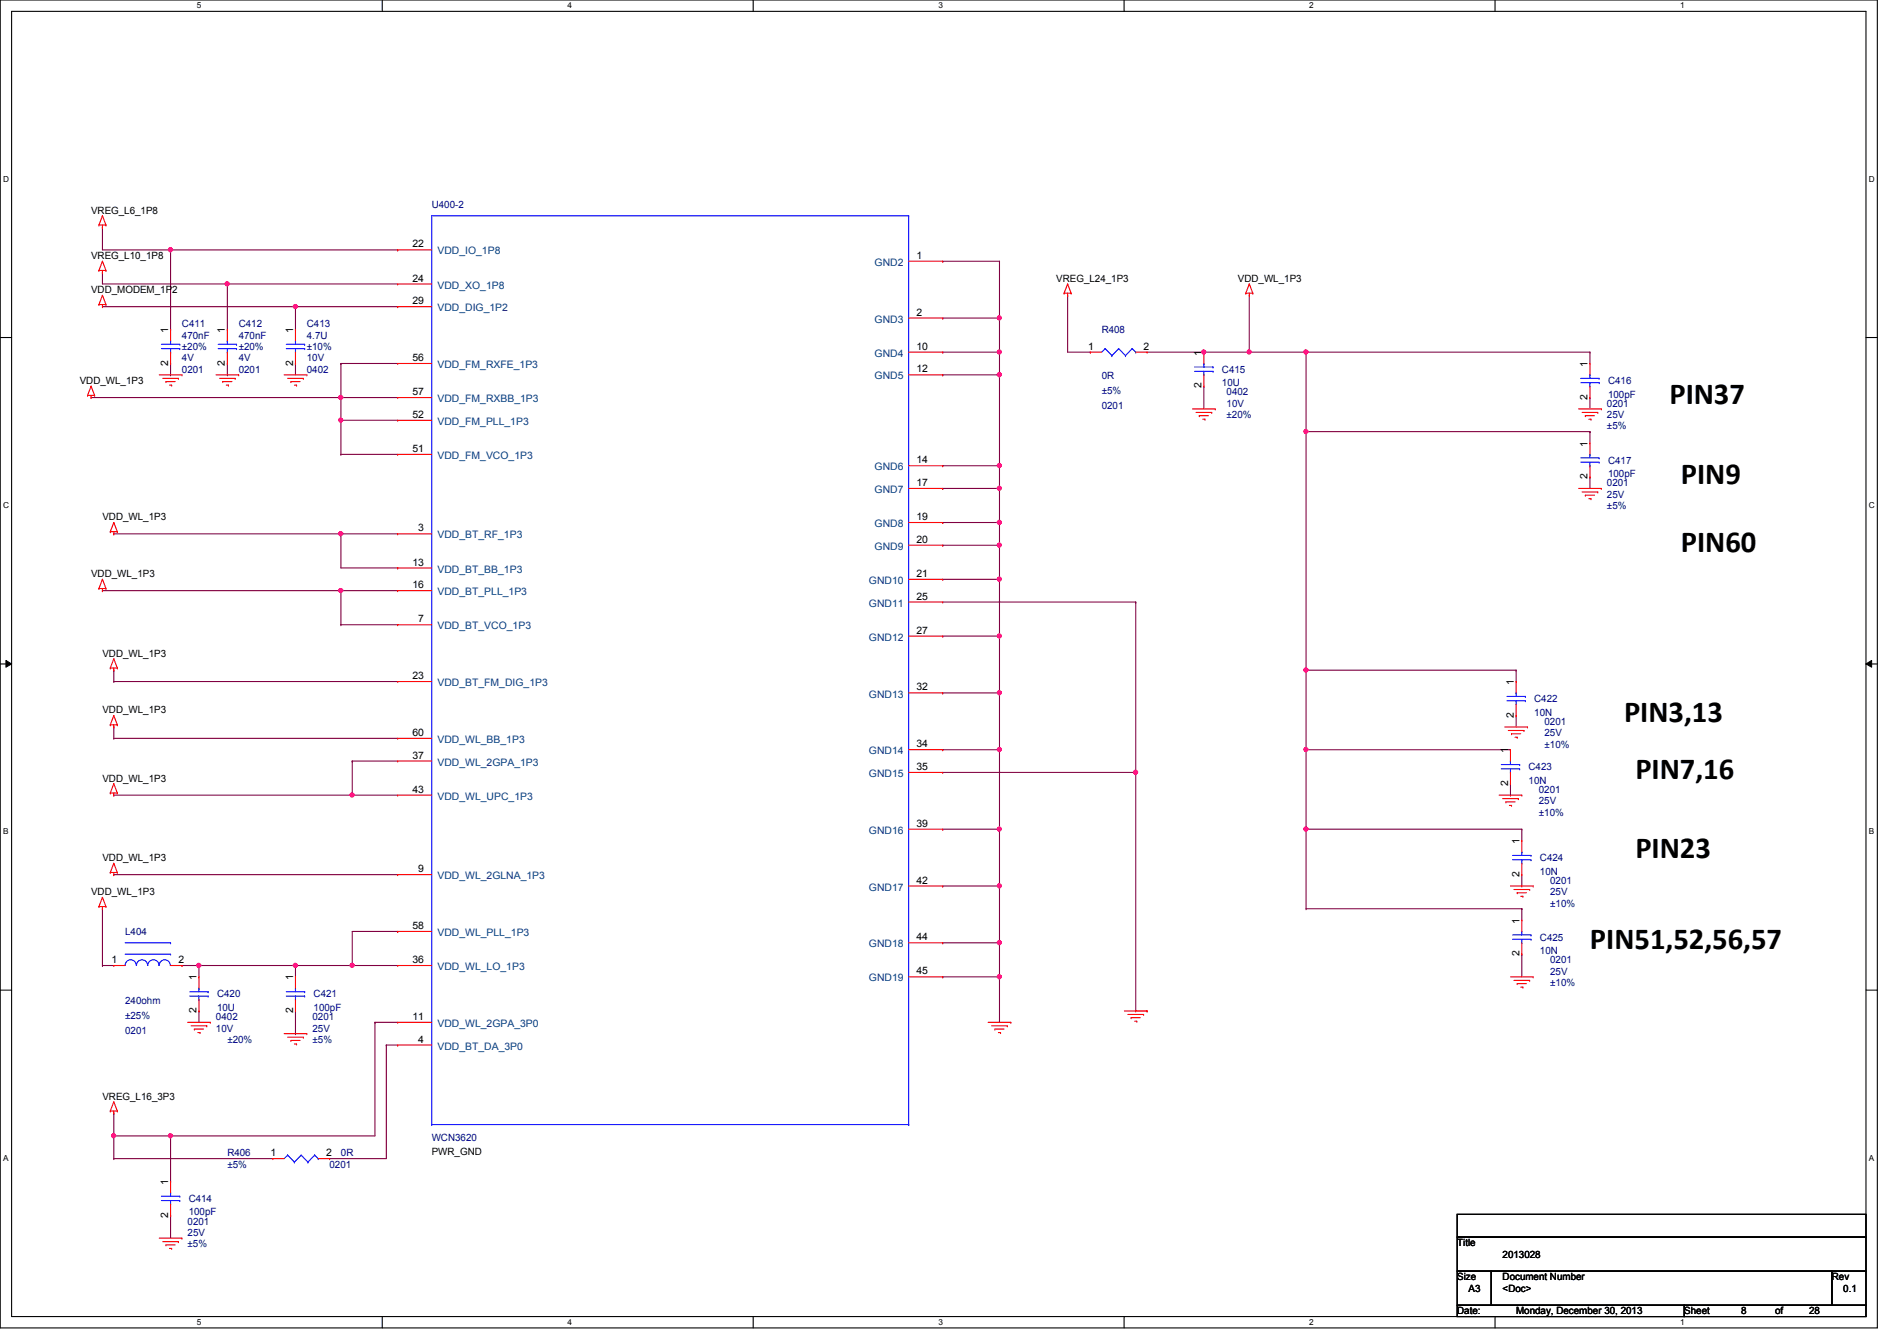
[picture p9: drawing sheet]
<svg xmlns="http://www.w3.org/2000/svg" width="297mm" height="210mm" viewBox="0 0 297 210" stroke-linecap="round" stroke-linejoin="round" font-family="sans-serif">
<path d="M0 0h294v207.9h-294zM1.8 1.8h290.4v204.3h-290.4z" fill="none" stroke="#000" stroke-width=".17"/>
<g fill="#fff">
<path d="M30.8 .2h.7v1.4h-.7z"/>
<path d="M30.8 206.2h.7v1.4h-.7z"/>
</g>
<path d="M59.9 0v1.8M59.9 206.1v1.8" fill="none" stroke="#000" stroke-width=".17"/>
<g fill="#fff">
<path d="M88.9 .2h.6v1.4h-.6z"/>
<path d="M88.9 206.2h.6v1.4h-.6z"/>
</g>
<path d="M117.9 0v1.8M117.9 206.1v1.8" fill="none" stroke="#000" stroke-width=".17"/>
<g fill="#fff">
<path d="M146.9 .2h.7v1.4h-.7z"/>
<path d="M146.9 206.2h.7v1.4h-.7z"/>
</g>
<path d="M176 0v1.8M176 206.1v1.8" fill="none" stroke="#000" stroke-width=".17"/>
<g fill="#fff">
<path d="M205 .2h.7v1.4h-.7z"/>
<path d="M205 206.2h.7v1.4h-.7z"/>
</g>
<path d="M234.1 0v1.8M234.1 206.1v1.8" fill="none" stroke="#000" stroke-width=".17"/>
<g fill="#fff">
<path d="M263.1 .2h.7v1.4h-.7z"/>
<path d="M263.1 206.2h.7v1.4h-.7z"/>
<path d="M.5 27.3h.9v1.4h-.9z"/>
<path d="M292.6 27.3h.9v1.4h-.9z"/>
<path d="M.5 78.4h.9v1.4h-.9z"/>
<path d="M292.6 78.4h.9v1.4h-.9z"/>
</g>
<path d="M0 52.8h1.8M292.2 52.8h1.8" fill="none" stroke="#000" stroke-width=".17"/>
<g fill="#fff">
<path d="M.5 129.5h.8v1.4h-.8z"/>
<path d="M292.6 129.5h.9v1.4h-.9z"/>
</g>
<path d="M0 103.9h1.8M292.2 103.9h1.8" fill="none" stroke="#000" stroke-width=".17"/>
<path d="M.9 103.4l.9 .5-.9 .5zM292.2 103.9l.9-.5v1z" fill="#000"/>
<path d="M.9 103.4l.9 .5-.9 .5zM292.2 103.9l.9-.5v1z" fill="none" stroke="#000" stroke-width=".16"/>
<g fill="#fff">
<path d="M.5 180.5h.8v1.4h-.8z"/>
<path d="M292.6 180.5h.9v1.4h-.9z"/>
</g>
<path d="M0 155h1.8M292.2 155h1.8" fill="none" stroke="#000" stroke-width=".17"/>
<path d="M16 35.6h.1M16 35.6v3.5h10.7M26.7 39.1h.1M16 42.7h.1M16 42.7v1.7h19.6M16 48h30.3M35.6 44.4h.1M46.3 48h.1" fill="none" stroke="#800040" stroke-width=".17"/>
<circle cx="46.2" cy="48" r=".32" fill="#f0f"/>
<circle cx="46.2" cy="48" r=".32" fill="none" stroke="#f0f" stroke-width=".17"/>
<path d="M53.4 56.9h.1M53.4 56.9v8.9M53.4 56.9h8.9M53.4 71.1h.1M53.4 62.2h.1M53.4 65.8h.1M53.4 71.1h8.9M53.4 62.2h8.9M53.4 65.8h8.9" fill="none" stroke="#800040" stroke-width=".17"/>
<circle cx="53.4" cy="65.8" r=".32" fill="#f0f"/>
<circle cx="53.4" cy="65.8" r=".32" fill="none" stroke="#f0f" stroke-width=".17"/>
<path d="M53.4 65.8h.1M53.4 65.8v5.3M17.8 83.6h.1M17.8 83.6h35.6" fill="none" stroke="#800040" stroke-width=".17"/>
<circle cx="53.4" cy="83.5" r=".32" fill="#f0f"/>
<circle cx="53.4" cy="83.5" r=".32" fill="none" stroke="#f0f" stroke-width=".17"/>
<path d="M16 92.5h.1M16 92.5h37.4M53.4 83.6h.1M53.4 83.6v5.3M53.4 83.6h8.9" fill="none" stroke="#800040" stroke-width=".17"/>
<circle cx="53.4" cy="92.4" r=".32" fill="#f0f"/>
<circle cx="53.4" cy="92.4" r=".32" fill="none" stroke="#f0f" stroke-width=".17"/>
<path d="M53.4 97.8h.1M53.4 92.5h.1M53.4 97.8h8.9M53.4 92.5v5.3M53.4 92.5h8.9M17.8 106.7h.1M17.8 104.9h.1M17.8 106.7h44.5M17.8 104.9v1.8M17.8 124.5h.1M17.8 124.5h37.4" fill="none" stroke="#800040" stroke-width=".17"/>
<circle cx="55.1" cy="124.4" r=".32" fill="#f0f"/>
<circle cx="55.1" cy="124.4" r=".32" fill="none" stroke="#f0f" stroke-width=".17"/>
<path d="M17.8 113.8h.1M17.8 115.6h.1M17.8 113.8v1.8M17.8 115.6h44.5M55.2 119.1h.1M55.2 119.1h7.1M17.8 136.9h.1M17.8 136.9h44.5M55.2 124.5h.1M55.2 124.5h7.1M55.2 151.1h.1M55.2 151.1h7.1" fill="none" stroke="#800040" stroke-width=".17"/>
<circle cx="55.1" cy="151.1" r=".32" fill="#f0f"/>
<circle cx="55.1" cy="151.1" r=".32" fill="none" stroke="#f0f" stroke-width=".17"/>
<path d="M17.8 174.2h.1M17.8 177.8h.1M17.8 174.2v3.6M17.8 177.8h8.9M17.8 181.4h.1M17.8 181.4h24.9" fill="none" stroke="#800040" stroke-width=".17"/>
<circle cx="17.8" cy="177.8" r=".32" fill="#f0f"/>
<circle cx="17.8" cy="177.8" r=".32" fill="none" stroke="#f0f" stroke-width=".17"/>
<path d="M147.6 40.9h.1M147.6 55.1h.1M147.6 40.9h8.9M147.6 55.1h8.9M156.5 40.9h.1M156.5 40.9v8.9" fill="none" stroke="#800040" stroke-width=".17"/>
<circle cx="156.5" cy="55.1" r=".32" fill="#f0f"/>
<circle cx="156.5" cy="55.1" r=".32" fill="none" stroke="#f0f" stroke-width=".17"/>
<path d="M156.5 55.1h.1M156.5 55.1v3.6M147.6 72.9h.1M147.6 72.9h8.9" fill="none" stroke="#800040" stroke-width=".17"/>
<circle cx="156.5" cy="72.9" r=".32" fill="#f0f"/>
<circle cx="156.5" cy="72.9" r=".32" fill="none" stroke="#f0f" stroke-width=".17"/>
<path d="M156.5 72.9h.1M156.5 72.9v3.6M147.6 81.8h.1M147.6 81.8h8.9" fill="none" stroke="#800040" stroke-width=".17"/>
<circle cx="156.5" cy="81.8" r=".32" fill="#f0f"/>
<circle cx="156.5" cy="81.8" r=".32" fill="none" stroke="#f0f" stroke-width=".17"/>
<path d="M147.6 85.3h.1M156.5 81.8h.1M156.5 81.8v3.5h-8.9" fill="none" stroke="#800040" stroke-width=".17"/>
<circle cx="156.5" cy="85.3" r=".32" fill="#f0f"/>
<circle cx="156.5" cy="85.3" r=".32" fill="none" stroke="#f0f" stroke-width=".17"/>
<path d="M147.6 90.7h.1M156.5 85.3h.1M156.5 85.3v5.4h-8.9" fill="none" stroke="#800040" stroke-width=".17"/>
<circle cx="156.5" cy="90.7" r=".32" fill="#f0f"/>
<circle cx="156.5" cy="90.7" r=".32" fill="none" stroke="#f0f" stroke-width=".17"/>
<path d="M147.6 99.6h.1M147.6 99.6h8.9M156.5 99.6h.1M156.5 90.7v17.8" fill="none" stroke="#800040" stroke-width=".17"/>
<circle cx="156.5" cy="108.4" r=".32" fill="#f0f"/>
<circle cx="156.5" cy="108.4" r=".32" fill="none" stroke="#f0f" stroke-width=".17"/>
<circle cx="156.5" cy="99.5" r=".32" fill="#f0f"/>
<circle cx="156.5" cy="99.5" r=".32" fill="none" stroke="#f0f" stroke-width=".17"/>
<path d="M147.6 108.5h.1M147.6 108.5h8.9M156.5 108.5h.1M156.5 108.5v21.3M147.6 129.8h.1M147.6 129.8h8.9M156.5 129.8h.1" fill="none" stroke="#800040" stroke-width=".17"/>
<circle cx="156.5" cy="129.8" r=".32" fill="#f0f"/>
<circle cx="156.5" cy="129.8" r=".32" fill="none" stroke="#f0f" stroke-width=".17"/>
<path d="M147.6 138.7h.1M156.5 129.8h.1M156.5 129.8v8.9h-8.9" fill="none" stroke="#800040" stroke-width=".17"/>
<circle cx="156.5" cy="138.7" r=".32" fill="#f0f"/>
<circle cx="156.5" cy="138.7" r=".32" fill="none" stroke="#f0f" stroke-width=".17"/>
<path d="M156.5 138.7h.1M156.5 138.7v8.9h-8.9M147.6 147.6h.1" fill="none" stroke="#800040" stroke-width=".17"/>
<circle cx="156.5" cy="147.5" r=".32" fill="#f0f"/>
<circle cx="156.5" cy="147.5" r=".32" fill="none" stroke="#f0f" stroke-width=".17"/>
<path d="M147.6 152.9h.1M156.5 147.6h.1M156.5 147.6v5.3h-8.9" fill="none" stroke="#800040" stroke-width=".17"/>
<circle cx="156.5" cy="152.9" r=".32" fill="#f0f"/>
<circle cx="156.5" cy="152.9" r=".32" fill="none" stroke="#f0f" stroke-width=".17"/>
<path d="M147.6 117.3h.1M147.6 117.3h8.9M156.5 152.9h.1M156.5 152.9v7.1" fill="none" stroke="#800040" stroke-width=".17"/>
<circle cx="156.5" cy="117.3" r=".32" fill="#f0f"/>
<circle cx="156.5" cy="117.3" r=".32" fill="none" stroke="#f0f" stroke-width=".17"/>
<path d="M147.6 76.5h.1M147.6 76.5h8.9" fill="none" stroke="#800040" stroke-width=".17"/>
<circle cx="156.5" cy="76.4" r=".32" fill="#f0f"/>
<circle cx="156.5" cy="76.4" r=".32" fill="none" stroke="#f0f" stroke-width=".17"/>
<path d="M147.6 49.8h.1M147.6 49.8h8.9M156.5 76.5h.1M156.5 76.5v5.3" fill="none" stroke="#800040" stroke-width=".17"/>
<circle cx="156.5" cy="49.8" r=".32" fill="#f0f"/>
<circle cx="156.5" cy="49.8" r=".32" fill="none" stroke="#f0f" stroke-width=".17"/>
<path d="M147.6 58.7h.1M147.6 58.7h8.9M156.5 49.8h.1M156.5 49.8v5.3" fill="none" stroke="#800040" stroke-width=".17"/>
<circle cx="156.5" cy="58.6" r=".32" fill="#f0f"/>
<circle cx="156.5" cy="58.6" r=".32" fill="none" stroke="#f0f" stroke-width=".17"/>
<g fill="none" stroke="#800040" stroke-width=".17">
<path d="M156.5 58.7h.1M156.5 58.7v14.2M188.5 55.1h7.1M195.6 55.1h.1M249 55.1h.1M249 55.1v1.8M188.5 60.5h.1M188.5 60.5v3.5M249 62.2h.1M249 67.6h.1M249 62.2v1.8M249 67.6v1.7"/>
<path d="M249 67.6h-44.5v37.3M204.5 104.9h.1"/>
</g>
<circle cx="204.5" cy="67.5" r=".32" fill="#f0f"/>
<circle cx="204.5" cy="67.5" r=".32" fill="none" stroke="#f0f" stroke-width=".17"/>
<path d="M204.5 55.1h.1M204.5 55.1h44.5" fill="none" stroke="#800040" stroke-width=".17"/>
<circle cx="204.5" cy="55.1" r=".32" fill="#f0f"/>
<circle cx="204.5" cy="55.1" r=".32" fill="none" stroke="#f0f" stroke-width=".17"/>
<g fill="none" stroke="#800040" stroke-width=".17">
<path d="M204.5 55.1h.1M204.5 55.1v12.5M249 74.7h.1M249 74.7v1.8M204.5 117.3h32M236.5 117.3h.1M237.4 104.9h.1M237.4 104.9v1.8M204.5 129.8h.1M204.5 129.8h33.8M238.3 129.8h.1M238.3 129.8v1.8"/>
<path d="M238.3 142.2h.1M238.3 142.2v1.8"/>
</g>
<circle cx="204.5" cy="129.8" r=".32" fill="#f0f"/>
<circle cx="204.5" cy="129.8" r=".32" fill="none" stroke="#f0f" stroke-width=".17"/>
<path d="M167.2 46.2h.1M167.2 46.2v8.9h3.5M170.7 55.1h.1M179.6 55.1h8.9M188.5 55.1h.1M237.4 112h.1M237.4 112v1.8M238.3 149.4h.1M238.3 149.4v3.5" fill="none" stroke="#800040" stroke-width=".17"/>
<circle cx="188.5" cy="55.1" r=".32" fill="#f0f"/>
<circle cx="188.5" cy="55.1" r=".32" fill="none" stroke="#f0f" stroke-width=".17"/>
<path d="M195.6 55.1h.1M195.6 46.2v8.9" fill="none" stroke="#800040" stroke-width=".17"/>
<circle cx="195.6" cy="55.1" r=".32" fill="#f0f"/>
<circle cx="195.6" cy="55.1" r=".32" fill="none" stroke="#f0f" stroke-width=".17"/>
<path d="M195.6 55.1h8.9M204.5 55.1h.1M204.5 104.9h.1M204.5 117.3h.1M204.5 104.9h32.9M204.5 104.9v12.4M238.3 138.7h.1M238.3 136.9v1.8" fill="none" stroke="#800040" stroke-width=".17"/>
<circle cx="204.5" cy="104.9" r=".32" fill="#f0f"/>
<circle cx="204.5" cy="104.9" r=".32" fill="none" stroke="#f0f" stroke-width=".17"/>
<circle cx="204.5" cy="117.3" r=".32" fill="#f0f"/>
<circle cx="204.5" cy="117.3" r=".32" fill="none" stroke="#f0f" stroke-width=".17"/>
<path d="M204.5 117.3v24.9M204.5 129.8h.1M204.5 142.2h.1M204.5 142.2h33.8M238.3 142.2h.1M26.7 177.8h.1M26.7 177.8v7.1" fill="none" stroke="#800040" stroke-width=".17"/>
<circle cx="26.7" cy="177.8" r=".32" fill="#f0f"/>
<circle cx="26.7" cy="177.8" r=".32" fill="none" stroke="#f0f" stroke-width=".17"/>
<g fill="none" stroke="#800040" stroke-width=".17">
<path d="M46.3 48h.1M46.3 48v3.6M46.3 48h16M14.3 62.2h.1M14.3 62.2h39.1M55.2 145.8h7.1M62.3 145.8h.1M17.8 177.8h.1M17.8 177.8v3.6M26.7 190.2h.1M26.7 190.2v3.6M51.6 181.4h.1"/>
<path d="M51.6 181.4h8.9"/>
</g>
<circle cx="53.4" cy="62.2" r=".32" fill="#f0f"/>
<circle cx="53.4" cy="62.2" r=".32" fill="none" stroke="#f0f" stroke-width=".17"/>
<path d="M35.6 44.4h.1M35.6 44.4v7.2M35.6 44.4h26.7M46.3 56.9h.1M46.3 56.9v1.8M53.4 88.9h8.9M62.3 88.9h.1" fill="none" stroke="#800040" stroke-width=".17"/>
<circle cx="35.6" cy="44.4" r=".32" fill="#f0f"/>
<circle cx="35.6" cy="44.4" r=".32" fill="none" stroke="#f0f" stroke-width=".17"/>
<path d="M26.7 39.1h.1M26.7 39.1v12.5M26.7 39.1h35.6M62.3 39.1h.1M26.7 58.7h.1M26.7 56.9v1.8M35.6 58.7h.1M35.6 56.9v1.8" fill="none" stroke="#800040" stroke-width=".17"/>
<circle cx="26.7" cy="39.1" r=".32" fill="#f0f"/>
<circle cx="26.7" cy="39.1" r=".32" fill="none" stroke="#f0f" stroke-width=".17"/>
<path d="M147.6 94.2h30.2M177.8 94.2h.1M177.8 94.2v26.7M147.6 120.9h30.2M177.8 120.9h.1" fill="none" stroke="#800040" stroke-width=".17"/>
<circle cx="177.8" cy="120.9" r=".32" fill="#f0f"/>
<circle cx="177.8" cy="120.9" r=".32" fill="none" stroke="#f0f" stroke-width=".17"/>
<g fill="none" stroke="#800040" stroke-width=".17">
<path d="M55.2 119.1h.1M55.2 119.1v5.4M177.8 120.9v37.3M236.5 124.5h.1M236.5 122.7v1.8M31.2 151.1h.1M31.2 151.1v1.8M31.2 151.1h15.1M46.3 151.1h.1M46.3 151.1v1.8M177.8 158.2h.1M177.8 158.2h1.8"/>
<path d="M179.6 158.2h.1M60.5 163.6h.1M60.5 163.6v17.8M60.5 163.6h1.8M62.3 163.6h.1"/>
</g>
<circle cx="46.2" cy="151.1" r=".32" fill="#f0f"/>
<circle cx="46.2" cy="151.1" r=".32" fill="none" stroke="#f0f" stroke-width=".17"/>
<circle cx="31.1" cy="151.1" r=".32" fill="#f0f"/>
<circle cx="31.1" cy="151.1" r=".32" fill="none" stroke="#f0f" stroke-width=".17"/>
<g fill="none" stroke="#800040" stroke-width=".17">
<path d="M16 151.1h.1M16 142.2h.1M16 151.1h1.8M16 142.2v8.9M28.5 151.1h.1M28.5 151.1h2.7M31.2 158.2h.1M31.2 158.2v1.8M46.3 151.1h.1M46.3 151.1h8.9M46.3 158.2v3.6M55.2 151.1h.1"/>
<path d="M55.2 145.8v5.3M26.7 177.8h.1M46.3 161.8h.1M58.7 160h.1M58.7 160h3.6M58.7 160v17.8h-32"/>
</g>
<g fill="none" stroke="#f00" stroke-width=".17">
<path d="M15.5 35.2h.1M15.5 35.2h1.1M16 35.6h.1M16 33.8h.1M16 35.2v.4M16 33.8l-.5 1.4M16 33.8l.6 1.4M16.6 35.2h.1M62.3 39.1h.1M62.3 39.1h5.3M15.5 42.3h.1M15.5 47.7h.1"/>
<path d="M15.5 42.3h1.1M15.5 47.7h1.1M16 42.7h.1M16 40.9h.1M16 48h.1M16 46.2h.1M16 42.3v.4M16 47.7v.3M16 40.9l-.5 1.4M16 40.9l.6 1.4M16 46.2l-.5 1.5M16 46.2l.6 1.5"/>
<path d="M16.6 42.3h.1M16.6 47.7h.1M24.9 58.7h3.6M25.5 59.2h2.4M26 59.7h.1M26 59.7h1.4M26.7 51.6h.1M26.7 56.9h.1M26.7 51.6v1.7M26.7 55.1v1.8M27.9 59.2h.1M28.5 58.7h.1"/>
<path d="M33.8 58.7h3.6M34.4 59.2h2.4M34.9 59.7h.1M34.9 59.7h1.4M35.6 51.6h.1M35.6 56.9h.1M35.6 51.6v1.7M35.6 55.1v1.8M36.8 59.2h.1M37.4 58.7h.1M44.5 58.7h3.5M45 59.2h2.5"/>
<path d="M45.5 59.7h.1M45.5 59.7h1.5M46.3 51.6h.1M46.3 56.9h.1M46.3 51.6v1.7M46.3 55.1v1.8M47.5 59.2h.1M48 58.7h.1M62.3 44.4h.1M62.3 48h.1M62.3 56.9h.1M62.3 44.4h5.3"/>
<path d="M62.3 48h5.3M62.3 56.9h5.3M142.3 58.7h5.3M142.3 55.1h5.3M142.3 40.9h5.3M142.3 49.8h5.3M147.6 40.9h.1M147.6 49.8h.1M147.6 55.1h.1M147.6 58.7h.1M166.6 45.9h.1M166.6 45.9h1.1"/>
<path d="M167.2 46.2h.1M167.2 44.4h.1M167.2 45.9v.3M167.2 44.4l-.6 1.5M167.2 44.4l.5 1.5M167.7 45.9h.1M170.7 55.1h.1M170.7 55.1h1.8M177.8 55.1h1.8M179.6 55.1h.1M188.5 55.1h.1M188.5 55.1v1.8"/>
<path d="M188.5 58.7v1.8M195.1 45.9h.1M195.1 45.9h1.1M195.6 46.2h.1M195.6 44.4h.1M195.6 45.9v.3M195.6 44.4l-.5 1.5M195.6 44.4l.6 1.5M196.2 45.9h.1M249 56.9h.1M249 56.9v1.8M13.7 61.9h.1"/>
<path d="M13.7 61.9h1.1M14.3 62.2h.1M14.3 60.5h.1M14.3 61.9v.3M14.3 60.5l-.6 1.4M14.3 60.5l.5 1.4M14.8 61.9h.1M26.5 60.3h.4M26.9 60.3h.1M35.4 60.3h.4M35.8 60.3h.1M46.1 60.3h.3"/>
<path d="M46.4 60.3h.1M62.3 71.1h.1M62.3 65.8h.1M62.3 62.2h.1M62.3 71.1h5.3M62.3 65.8h5.3M62.3 62.2h5.3M142.3 76.5h5.3M142.3 72.9h5.3M147.6 72.9h.1M147.6 76.5h.1M186.7 64h3.6"/>
<path d="M187.3 64.6h2.4M187.8 65.1h.1M187.8 65.1h1.4M188.3 65.6h.4M188.5 60.5h.1M188.7 65.6h.1M189.7 64.6h.1M190.3 64h.1M247.2 64h3.5M247.2 76.5h3.5M247.7 64.6h2.5M247.7 77h2.5"/>
<path d="M248.2 65.1h.1M248.2 77.5h.1M248.2 65.1h1.5M248.2 77.5h1.5M248.8 65.6h.3M248.8 78.1h.3M249 69.3h.1M249 74.7h.1M249 62.2h.1M249 60.5v1.7M249 69.3v1.8M249 72.9v1.8"/>
<path d="M249.1 65.6h.1M249.1 78.1h.1M250.2 64.6h.1M250.2 77h.1M250.7 64h.1M250.7 76.5h.1M15.5 92.1h.1M15.5 92.1h1.1M16 92.5h.1M16 90.7h.1M16 92.1v.4M16 90.7l-.5 1.4"/>
<path d="M16 90.7l.6 1.4M16.6 92.1h.1M17.3 83.2h.1M17.3 83.2h1.1M17.8 83.6h.1M17.8 81.8h.1M17.8 83.2v.4M17.8 81.8l-.5 1.4M17.8 81.8l.6 1.4M18.4 83.2h.1M62.3 83.6h.1M62.3 97.8h.1"/>
<path d="M62.3 88.9h.1M62.3 92.5h.1M62.3 83.6h5.3M62.3 97.8h5.3M62.3 88.9h5.3M62.3 92.5h5.3M142.3 81.8h5.3M142.3 85.3h5.3M142.3 90.7h5.3M142.3 94.2h5.3M142.3 99.6h5.3M147.6 81.8h.1"/>
<path d="M147.6 85.3h.1M147.6 90.7h.1M147.6 94.2h.1M147.6 99.6h.1M17.3 104.6h.1M17.3 113.5h.1M17.3 104.6h1.1M17.3 113.5h1.1M17.8 104.9h.1M17.8 103.1h.1M17.8 113.8h.1M17.8 112h.1"/>
<path d="M17.8 104.6v.3M17.8 113.5v.3M17.8 103.1l-.5 1.5M17.8 103.1l.6 1.5M17.8 112l-.5 1.5M17.8 112l.6 1.5M18.4 104.6h.1M18.4 113.5h.1M62.3 106.7h.1M62.3 119.1h.1M62.3 115.6h.1M62.3 106.7h5.3"/>
<path d="M62.3 119.1h5.3M62.3 115.6h5.3M142.3 108.5h5.3M142.3 117.3h5.3M147.6 108.5h.1M147.6 117.3h.1M235.6 113.8h3.6M236.2 114.3h2.4M236.5 117.3h.1M236.5 117.3v1.8M236.7 114.9h.1M236.7 114.9h1.4"/>
<path d="M237.2 115.4h.4M237.4 106.7h.1M237.4 112h.1M237.4 106.7v1.8M237.4 110.2v1.8M237.6 115.4h.1M238.6 114.3h.1M239.2 113.8h.1M17.3 124.1h.1M17.3 136.6h.1M17.3 124.1h1.1M17.3 136.6h1.1"/>
<path d="M17.8 124.5h.1M17.8 122.7h.1M17.8 136.9h.1M17.8 135.1h.1M17.8 124.1v.4M17.8 136.6v.3M17.8 122.7l-.5 1.4M17.8 122.7l.6 1.4M17.8 135.1l-.5 1.5M17.8 135.1l.6 1.5M18.4 124.1h.1M18.4 136.6h.1"/>
<path d="M62.3 136.9h.1M62.3 124.5h.1M62.3 124.5h5.3M62.3 136.9h5.3M142.3 138.7h5.3M142.3 120.9h5.3M142.3 129.8h5.3M147.6 120.9h.1M147.6 129.8h.1M147.6 138.7h.1M234.7 124.5h3.6M235.3 125h2.4"/>
<path d="M235.8 125.5h.1M235.8 125.5h1.4M236.3 126.1h.4M236.5 122.7h.1M236.5 138.7h3.6M236.5 120.9v1.8M236.7 126.1h.1M237.1 139.2h2.4M237.6 139.7h.1M237.6 139.7h1.4M237.7 125h.1M238.3 124.5h.1"/>
<path d="M238.3 131.6h.1M238.3 136.9h.1M238.3 131.6v1.7M238.3 135.1v1.8M239.5 139.2h.1M240.1 138.7h.1M15.5 141.9h.1M15.5 141.9h1.1M16 142.2h.1M16 140.5h.1M16 141.9v.3M16 140.5l-.5 1.4"/>
<path d="M16 140.5l.6 1.4M16.6 141.9h.1M17.8 151.1h.1M17.8 151.1h1.8M26.7 151.1h1.8M28.5 151.1h.1M31.2 152.9h.1M31.2 158.2h.1M31.2 152.9v1.8M31.2 156.5v1.7M46.3 152.9h.1M46.3 158.2h.1"/>
<path d="M46.3 152.9v1.8M46.3 156.5v1.7M62.3 151.1h.1M62.3 145.8h.1M62.3 151.1h5.3M62.3 145.8h5.3M142.3 152.9h5.3M142.3 147.6h5.3M147.6 147.6h.1M147.6 152.9h.1M176.1 158.2h3.5M176.6 158.8h2.5"/>
<path d="M177.1 159.3h.1M177.1 159.3h1.5M177.7 159.9h.3M178 159.9h.1M179.1 158.8h.1M179.6 158.2h.1M236.5 152.9h3.6M237.1 153.5h2.4M237.6 154h.1M237.6 154h1.4M238.1 154.5h.4M238.1 140.3h.4"/>
<path d="M238.3 144h.1M238.3 149.4h.1M238.3 144v1.8M238.3 147.6v1.8M238.5 154.5h.1M238.5 140.3h.1M239.5 153.5h.1M240.1 152.9h.1M17.3 173.9h.1M17.3 173.9h1.1M17.8 174.2h.1M17.8 172.5h.1"/>
<path d="M17.8 173.9v.3M17.8 172.5l-.5 1.4M17.8 172.5l.6 1.4M18.4 173.9h.1M29.4 160h3.5M29.9 160.6h2.5M30.4 161.1h.1M30.4 161.1h1.5M31 161.6h.3M31.3 161.6h.1M32.4 160.6h.1M32.9 160h.1"/>
<path d="M44.5 161.8h3.5M45 162.3h2.5M45.5 162.9h.1M45.5 162.9h1.5M46.1 163.4h.3M46.4 163.4h.1M47.5 162.3h.1M48 161.8h.1M62.3 163.6h.1M62.3 160h.1M62.3 160h5.3M62.3 163.6h5.3"/>
<path d="M154.7 160h3.6M155.3 160.6h2.4M155.8 161.1h.1M155.8 161.1h1.4M156.3 161.6h.4M156.7 161.6h.1M157.7 160.6h.1M158.3 160h.1M24.9 193.8h3.6M25.5 194.4h2.4M26 194.9h.1M26 194.9h1.4"/>
<path d="M26.5 195.4h.4M26.7 184.9h.1M26.7 190.2h.1M26.7 184.9v1.8M26.7 188.5v1.7M26.9 195.4h.1M27.9 194.4h.1M28.5 193.8h.1M42.7 181.4h.1M42.7 181.4h1.8M49.8 181.4h1.8M51.6 181.4h.1"/>
</g>
<path d="M228.2 190.1h64v3.5h-64zM228.2 193.6h64v5.4h-64zM228.2 199h5.3v5.3h-5.3zM233.5 199h53.3v5.3h-53.3zM286.8 199h5.4v5.3h-5.4zM228.2 204.3h35.5v1.8h-35.5zM263.7 204.3h28.5v1.8h-28.5z" fill="none" stroke="#000" stroke-width=".17"/>
<g fill="none" stroke="#00f" stroke-width=".17">
<path d="M142.3 33.8h.1M142.3 33.8h-74.7v142.2M142.3 33.8v142.2M25.3 53.9h2.8M25.3 54.6h2.8M26.7 53.3h.1M26.7 55.1h.1M26.7 53.3v.6M26.7 54.6v.5M28.1 53.9h.1M28.1 54.6h.1M34.2 53.9h2.8"/>
<path d="M34.2 54.6h2.8M35.6 53.3h.1M35.6 55.1h.1M35.6 53.3v.6M35.6 54.6v.5M37 53.9h.1M37 54.6h.1M44.8 53.9h2.9M44.8 54.6h2.9M46.3 53.3h.1M46.3 55.1h.1M46.3 53.3v.6"/>
<path d="M46.3 54.6v.5M47.7 53.9h.1M47.7 54.6h.1M173.1 54.6h.1M173.1 54.6l-.6 .5M173.1 54.6l1 1.1M174.1 55.7h.1M175.2 54.6h.1M175.2 54.6l-1.1 1.1M175.2 54.6l1 1.1M176.2 55.7h.1M177.3 54.6h.1"/>
<path d="M177.3 54.6l-1.1 1.1M177.3 54.6l.5 .5M177.8 55.1h.1M187.1 57.4h2.8M187.1 58.1h2.8M188.5 56.9h.1M188.5 58.7h.1M188.5 56.9v.5M188.5 58.1v.6M189.9 57.4h.1M189.9 58.1h.1M247.5 59.2h2.9"/>
<path d="M247.5 59.9h2.9M249 58.7h.1M249 58.7v.5M249 59.9v.6M250.4 59.2h.1M250.4 59.9h.1M247.5 71.7h2.9M247.5 72.3h2.9M249 71.1h.1M249 72.9h.1M249 60.5h.1M249 71.1v.6"/>
<path d="M249 72.3v.6M250.4 71.7h.1M250.4 72.3h.1M235.1 119.7h2.9M236 109h2.8M236 109.7h2.8M236.5 119.1h.1M236.5 119.1v.6M237.4 108.5h.1M237.4 110.2h.1M237.4 108.5v.5M237.4 109.7v.5"/>
<path d="M238 119.7h.1M238.8 109h.1M238.8 109.7h.1M235.1 120.4h2.9M236.5 120.9h.1M236.5 120.4v.5M236.9 133.9h2.8M236.9 134.6h2.8M238 120.4h.1M238.3 133.3h.1M238.3 135.1h.1M238.3 133.3v.6"/>
<path d="M238.3 134.6v.5M239.7 133.9h.1M239.7 134.6h.1M19.6 151.1a.87 .87 0 0 1 .9-.9 .87 .87 0 0 1 .8 .9M19.6 149.4h7.1M19.6 147.6h7.1M21.4 151.1a.87 .87 0 0 1 .8-.9 .87 .87 0 0 1 .9 .9M23.2 151.1a.87 .87 0 0 1 .8-.9 .87 .87 0 0 1 .9 .9M24.9 151.1a.87 .87 0 0 1 .9-.9 .87 .87 0 0 1 .9 .9M26.7 149.4h.1M26.7 147.6h.1M29.7 155.2h2.9"/>
<path d="M29.7 155.9h2.9M31.2 154.7h.1M31.2 156.5h.1M31.2 154.7v.5M31.2 155.9v.6M32.6 155.2h.1M32.6 155.9h.1M44.8 155.2h2.9M44.8 155.9h2.9M46.3 154.7h.1M46.3 156.5h.1M46.3 154.7v.5"/>
<path d="M46.3 155.9v.6M47.7 155.2h.1M47.7 155.9h.1M236.9 146.3h2.8M236.9 147h2.8M238.3 145.8h.1M238.3 147.6h.1M238.3 145.8v.5M238.3 147v.6M239.7 146.3h.1M239.7 147h.1M67.6 176h.1"/>
<path d="M67.6 176h74.7M142.3 176h.1M25.3 187.2h2.8M25.3 187.9h2.8M26.7 186.7h.1M26.7 188.5h.1M26.7 186.7v.5M26.7 187.9v.6M28.1 187.2h.1M28.1 187.9h.1M45 180.8h.1M45 180.8l-.5 .6"/>
<path d="M45 180.8l1.1 1.1M46.1 181.9h.1M47.2 180.8h.1M47.2 180.8l-1.1 1.1M47.2 180.8l1 1.1M48.2 181.9h.1M49.3 180.8h.1M49.3 180.8l-1.1 1.1M49.3 180.8l.5 .6M49.8 181.4h.1"/>
</g>
<circle cx="46.2" cy="48" r=".32" fill="#f0f"/>
<circle cx="46.2" cy="48" r=".32" fill="none" stroke="#f0f" stroke-width=".17"/>
<circle cx="53.4" cy="65.8" r=".32" fill="#f0f"/>
<circle cx="53.4" cy="65.8" r=".32" fill="none" stroke="#f0f" stroke-width=".17"/>
<circle cx="53.4" cy="83.5" r=".32" fill="#f0f"/>
<circle cx="53.4" cy="83.5" r=".32" fill="none" stroke="#f0f" stroke-width=".17"/>
<circle cx="53.4" cy="92.4" r=".32" fill="#f0f"/>
<circle cx="53.4" cy="92.4" r=".32" fill="none" stroke="#f0f" stroke-width=".17"/>
<circle cx="55.1" cy="124.4" r=".32" fill="#f0f"/>
<circle cx="55.1" cy="124.4" r=".32" fill="none" stroke="#f0f" stroke-width=".17"/>
<circle cx="55.1" cy="151.1" r=".32" fill="#f0f"/>
<circle cx="55.1" cy="151.1" r=".32" fill="none" stroke="#f0f" stroke-width=".17"/>
<circle cx="17.8" cy="177.8" r=".32" fill="#f0f"/>
<circle cx="17.8" cy="177.8" r=".32" fill="none" stroke="#f0f" stroke-width=".17"/>
<circle cx="156.5" cy="55.1" r=".32" fill="#f0f"/>
<circle cx="156.5" cy="55.1" r=".32" fill="none" stroke="#f0f" stroke-width=".17"/>
<circle cx="156.5" cy="72.9" r=".32" fill="#f0f"/>
<circle cx="156.5" cy="72.9" r=".32" fill="none" stroke="#f0f" stroke-width=".17"/>
<circle cx="156.5" cy="81.8" r=".32" fill="#f0f"/>
<circle cx="156.5" cy="81.8" r=".32" fill="none" stroke="#f0f" stroke-width=".17"/>
<circle cx="156.5" cy="85.3" r=".32" fill="#f0f"/>
<circle cx="156.5" cy="85.3" r=".32" fill="none" stroke="#f0f" stroke-width=".17"/>
<circle cx="156.5" cy="90.7" r=".32" fill="#f0f"/>
<circle cx="156.5" cy="90.7" r=".32" fill="none" stroke="#f0f" stroke-width=".17"/>
<circle cx="156.5" cy="108.4" r=".32" fill="#f0f"/>
<circle cx="156.5" cy="108.4" r=".32" fill="none" stroke="#f0f" stroke-width=".17"/>
<circle cx="156.5" cy="99.5" r=".32" fill="#f0f"/>
<circle cx="156.5" cy="99.5" r=".32" fill="none" stroke="#f0f" stroke-width=".17"/>
<circle cx="156.5" cy="129.8" r=".32" fill="#f0f"/>
<circle cx="156.5" cy="129.8" r=".32" fill="none" stroke="#f0f" stroke-width=".17"/>
<circle cx="156.5" cy="138.7" r=".32" fill="#f0f"/>
<circle cx="156.5" cy="138.7" r=".32" fill="none" stroke="#f0f" stroke-width=".17"/>
<circle cx="156.5" cy="147.5" r=".32" fill="#f0f"/>
<circle cx="156.5" cy="147.5" r=".32" fill="none" stroke="#f0f" stroke-width=".17"/>
<circle cx="156.5" cy="152.9" r=".32" fill="#f0f"/>
<circle cx="156.5" cy="152.9" r=".32" fill="none" stroke="#f0f" stroke-width=".17"/>
<circle cx="156.5" cy="117.3" r=".32" fill="#f0f"/>
<circle cx="156.5" cy="117.3" r=".32" fill="none" stroke="#f0f" stroke-width=".17"/>
<circle cx="156.5" cy="76.4" r=".32" fill="#f0f"/>
<circle cx="156.5" cy="76.4" r=".32" fill="none" stroke="#f0f" stroke-width=".17"/>
<circle cx="156.5" cy="49.8" r=".32" fill="#f0f"/>
<circle cx="156.5" cy="49.8" r=".32" fill="none" stroke="#f0f" stroke-width=".17"/>
<circle cx="156.5" cy="58.6" r=".32" fill="#f0f"/>
<circle cx="156.5" cy="58.6" r=".32" fill="none" stroke="#f0f" stroke-width=".17"/>
<circle cx="204.5" cy="67.5" r=".32" fill="#f0f"/>
<circle cx="204.5" cy="67.5" r=".32" fill="none" stroke="#f0f" stroke-width=".17"/>
<circle cx="204.5" cy="55.1" r=".32" fill="#f0f"/>
<circle cx="204.5" cy="55.1" r=".32" fill="none" stroke="#f0f" stroke-width=".17"/>
<circle cx="204.5" cy="129.8" r=".32" fill="#f0f"/>
<circle cx="204.5" cy="129.8" r=".32" fill="none" stroke="#f0f" stroke-width=".17"/>
<circle cx="188.5" cy="55.1" r=".32" fill="#f0f"/>
<circle cx="188.5" cy="55.1" r=".32" fill="none" stroke="#f0f" stroke-width=".17"/>
<circle cx="195.6" cy="55.1" r=".32" fill="#f0f"/>
<circle cx="195.6" cy="55.1" r=".32" fill="none" stroke="#f0f" stroke-width=".17"/>
<circle cx="204.5" cy="104.9" r=".32" fill="#f0f"/>
<circle cx="204.5" cy="104.9" r=".32" fill="none" stroke="#f0f" stroke-width=".17"/>
<circle cx="204.5" cy="117.3" r=".32" fill="#f0f"/>
<circle cx="204.5" cy="117.3" r=".32" fill="none" stroke="#f0f" stroke-width=".17"/>
<circle cx="26.7" cy="177.8" r=".32" fill="#f0f"/>
<circle cx="26.7" cy="177.8" r=".32" fill="none" stroke="#f0f" stroke-width=".17"/>
<circle cx="53.4" cy="62.2" r=".32" fill="#f0f"/>
<circle cx="53.4" cy="62.2" r=".32" fill="none" stroke="#f0f" stroke-width=".17"/>
<circle cx="35.6" cy="44.4" r=".32" fill="#f0f"/>
<circle cx="35.6" cy="44.4" r=".32" fill="none" stroke="#f0f" stroke-width=".17"/>
<circle cx="26.7" cy="39.1" r=".32" fill="#f0f"/>
<circle cx="26.7" cy="39.1" r=".32" fill="none" stroke="#f0f" stroke-width=".17"/>
<circle cx="177.8" cy="120.9" r=".32" fill="#f0f"/>
<circle cx="177.8" cy="120.9" r=".32" fill="none" stroke="#f0f" stroke-width=".17"/>
<circle cx="46.2" cy="151.1" r=".32" fill="#f0f"/>
<circle cx="46.2" cy="151.1" r=".32" fill="none" stroke="#f0f" stroke-width=".17"/>
<circle cx="31.1" cy="151.1" r=".32" fill="#f0f"/>
<circle cx="31.1" cy="151.1" r=".32" fill="none" stroke="#f0f" stroke-width=".17"/>
<g font-size="4.8">
<text x="261.4" y="63.2">PIN37</text>
<text x="263.2" y="75.7">PIN9</text>
<text x="263.2" y="86.4">PIN60</text>
<text x="254.3" y="113">PIN3,13</text>
<text x="256.1" y="121.9">PIN7,16</text>
<text x="256.1" y="134.4">PIN23</text>
<text x="249" y="148.6">PIN51,52,56,57</text>
</g>
<g font-size="1.6">
<text x="14.3" y="33.4">VREG_L6_1P8</text>
<text x="14.3" y="40.6">VREG_L10_1P8</text>
<text x="64.6" y="38.7">22</text>
<text x="143.5" y="40.5">1</text>
<text x="14.3" y="45.9">VDD_MODEM_1P2</text>
<text x="64.6" y="44.1">24</text>
<text x="64.6" y="47.6">29</text>
<text x="165.4" y="44.1">VREG_L24_1P3</text>
<text x="193.8" y="44.1">VDD_WL_1P3</text>
<text x="26.3" y="52.1" transform="rotate(-90 26.3 52.1)">1</text>
<text x="35.2" y="52.1" transform="rotate(-90 35.2 52.1)">1</text>
<text x="45.9" y="52.1" transform="rotate(-90 45.9 52.1)">1</text>
<text x="143.5" y="49.4">2</text>
<text x="26.3" y="57.2" transform="rotate(-90 26.3 57.2)">2</text>
<text x="35.2" y="57.2" transform="rotate(-90 35.2 57.2)">2</text>
<text x="45.9" y="57.2" transform="rotate(-90 45.9 57.2)">2</text>
<text x="64.6" y="56.5">56</text>
<text x="143.5" y="54.7">10</text>
<text x="143.5" y="58.3">12</text>
<text x="170.4" y="54.7">1</text>
<text x="179.1" y="54.7">2</text>
<text x="188.1" y="55.7" transform="rotate(-90 188.1 55.7)">1</text>
<text x="248.6" y="57.4" transform="rotate(-90 248.6 57.4)">1</text>
<text x="12.5" y="60.1">VDD_WL_1P3</text>
<text x="64.6" y="65.4">52</text>
<text x="64.6" y="61.8">57</text>
<text x="188.1" y="60.8" transform="rotate(-90 188.1 60.8)">2</text>
<text x="248.6" y="62.6" transform="rotate(-90 248.6 62.6)">2</text>
<text x="64.6" y="70.7">51</text>
<text x="248.6" y="69.9" transform="rotate(-90 248.6 69.9)">1</text>
<text x="143.5" y="72.5">14</text>
<text x="143.5" y="76.1">17</text>
<text x="248.6" y="75" transform="rotate(-90 248.6 75)">2</text>
<text x="16" y="81.4">VDD_WL_1P3</text>
<text x="65.5" y="83.2">3</text>
<text x="143.5" y="81.4">19</text>
<text x="64.6" y="88.5">13</text>
<text x="143.5" y="85">20</text>
<text x="14.3" y="90.3">VDD_WL_1P3</text>
<text x="64.6" y="92.1">16</text>
<text x="143.5" y="90.3">21</text>
<text x="143.5" y="93.9">25</text>
<text x="65.5" y="97.4">7</text>
<text x="143.5" y="99.2">27</text>
<text x="16" y="102.8">VDD_WL_1P3</text>
<text x="64.6" y="106.3">23</text>
<text x="237" y="107.2" transform="rotate(-90 237 107.2)">1</text>
<text x="16" y="111.7">VDD_WL_1P3</text>
<text x="143.5" y="108.1">32</text>
<text x="237" y="112.4" transform="rotate(-90 237 112.4)">2</text>
<text x="64.6" y="118.7">37</text>
<text x="64.6" y="115.2">60</text>
<text x="143.5" y="117">34</text>
<text x="236.1" y="117.9" transform="rotate(-90 236.1 117.9)">1</text>
<text x="16" y="122.3">VDD_WL_1P3</text>
<text x="64.6" y="124.1">43</text>
<text x="143.5" y="120.5">35</text>
<text x="236.1" y="123" transform="rotate(-90 236.1 123)">2</text>
<text x="143.5" y="129.4">39</text>
<text x="16" y="134.8">VDD_WL_1P3</text>
<text x="65.5" y="136.5">9</text>
<text x="237.9" y="137.2" transform="rotate(-90 237.9 137.2)">2</text>
<text x="237.9" y="132.1" transform="rotate(-90 237.9 132.1)">1</text>
<text x="14.3" y="140.1">VDD_WL_1P3</text>
<text x="143.5" y="138.3">42</text>
<text x="64.6" y="145.4">58</text>
<text x="143.5" y="147.2">44</text>
<text x="237.9" y="149.7" transform="rotate(-90 237.9 149.7)">2</text>
<text x="237.9" y="144.6" transform="rotate(-90 237.9 144.6)">1</text>
<text x="17.5" y="150.7">1</text>
<text x="27.9" y="150.7">2</text>
<text x="30.8" y="153.5" transform="rotate(-90 30.8 153.5)">1</text>
<text x="45.9" y="153.5" transform="rotate(-90 45.9 153.5)">1</text>
<text x="64.6" y="150.7">36</text>
<text x="143.5" y="152.5">45</text>
<text x="30.8" y="158.6" transform="rotate(-90 30.8 158.6)">2</text>
<text x="45.9" y="158.6" transform="rotate(-90 45.9 158.6)">2</text>
<text x="64.6" y="159.6">11</text>
<text x="65.5" y="163.2">4</text>
<text x="16" y="172.1">VREG_L16_3P3</text>
<text x="26.3" y="185.5" transform="rotate(-90 26.3 185.5)">1</text>
<text x="42.4" y="181">1</text>
<text x="51.1" y="181">2</text>
<text x="67.6" y="180.8">PWR_GND</text>
<text x="26.3" y="190.6" transform="rotate(-90 26.3 190.6)">2</text>
<text x="228.2" y="195.1">Title</text>
<text x="235.3" y="196.8">2013028</text>
<text x="228.2" y="200.4">Size</text>
<text x="230" y="202.2">A3</text>
<text x="235.3" y="200.4">Document Number</text>
<text x="235.3" y="202.2">&lt;Doc&gt;</text>
<text x="286.8" y="200.4">Rev</text>
<text x="288.6" y="202.2">0.1</text>
<text x="228.2" y="205.7">Date:</text>
<text x="237.4" y="205.7">Monday, December 30, 2013</text>
<text x="263.7" y="205.7">Sheet</text>
<text x="272.6" y="205.7">8</text>
<text x="278" y="205.7">of</text>
<text x="283.3" y="205.7">28</text>
</g>
<g font-size="1.6" fill="#000080">
<text x="67.6" y="32.6">U400-2</text>
<text x="28.5" y="51.2">C411</text>
<text x="28.5" y="53">470nF</text>
<text x="37.4" y="51.2">C412</text>
<text x="37.4" y="53">470nF</text>
<text x="48" y="51.2">C413</text>
<text x="48" y="53">4.7U</text>
<text x="172.5" y="52.1">R408</text>
<text x="28.5" y="58.3">0201</text>
<text x="28.5" y="56.6">4V</text>
<text x="28.5" y="54.8">±20%</text>
<text x="37.4" y="58.3">0201</text>
<text x="37.4" y="56.6">4V</text>
<text x="37.4" y="54.8">±20%</text>
<text x="48" y="58.3">0402</text>
<text x="48" y="56.6">10V</text>
<text x="48" y="54.8">±10%</text>
<text x="172.5" y="59.4">0R</text>
<text x="191.3" y="58.3">C415</text>
<text x="172.5" y="61.7">±5%</text>
<text x="172.5" y="64">0201</text>
<text x="191.3" y="60.5">10U</text>
<text x="192.1" y="61.9">0402</text>
<text x="192.1" y="63.7">10V</text>
<text x="192.1" y="65.4">±20%</text>
<text x="251.6" y="63.7">0201</text>
<text x="251.6" y="65.4">25V</text>
<text x="251.8" y="60.1">C416</text>
<text x="251.8" y="62.2">100pF</text>
<text x="251.6" y="67.2">±5%</text>
<text x="251.6" y="76.1">0201</text>
<text x="251.6" y="77.9">25V</text>
<text x="251.8" y="72.6">C417</text>
<text x="251.8" y="74.7">100pF</text>
<text x="251.6" y="79.7">±5%</text>
<text x="240.2" y="109.9">C422</text>
<text x="240.2" y="112">10N</text>
<text x="241.8" y="113.5">0201</text>
<text x="241.8" y="115.2">25V</text>
<text x="241.8" y="117">±10%</text>
<text x="239.3" y="120.6">C423</text>
<text x="239.3" y="122.7">10N</text>
<text x="241" y="124.1">0201</text>
<text x="241" y="125.9">25V</text>
<text x="241" y="127.7">±10%</text>
<text x="241.1" y="134.8">C424</text>
<text x="241.1" y="136.9">10N</text>
<text x="242.7" y="138.3">0201</text>
<text x="242.7" y="140.1">25V</text>
<text x="242.7" y="141.9">±10%</text>
<text x="19.6" y="146.3">L404</text>
<text x="241.1" y="147.2">C425</text>
<text x="241.1" y="149.4">10N</text>
<text x="242.7" y="150.8">0201</text>
<text x="242.7" y="152.6">25V</text>
<text x="242.7" y="154.3">±10%</text>
<text x="19.6" y="157.2">240ohm</text>
<text x="19.6" y="159.5">±25%</text>
<text x="19.6" y="161.8">0201</text>
<text x="33.8" y="159.7">0402</text>
<text x="33.8" y="161.5">10V</text>
<text x="34" y="156.1">C420</text>
<text x="34" y="158.2">10U</text>
<text x="48.9" y="159.7">0201</text>
<text x="48.9" y="161.5">25V</text>
<text x="49.1" y="156.1">C421</text>
<text x="49.1" y="158.2">100pF</text>
<text x="35.6" y="163.2">±20%</text>
<text x="48.9" y="163.2">±5%</text>
<text x="67.6" y="178.5">WCN3620</text>
<text x="35.6" y="181">R406</text>
<text x="35.6" y="182.8">±5%</text>
<text x="51.6" y="182.8">0201</text>
<text x="53.4" y="181">0R</text>
<text x="29.4" y="191.7">0201</text>
<text x="29.5" y="188.1">C414</text>
<text x="29.5" y="190.2">100pF</text>
<text x="29.4" y="193.5">25V</text>
<text x="29.4" y="195.2">±5%</text>
</g>
<g font-size="1.6" fill="#004080">
<text x="68.5" y="39.8">VDD_IO_1P8</text>
<text x="136.9" y="41.6">GND2</text>
<text x="68.5" y="45.2">VDD_XO_1P8</text>
<text x="68.5" y="48.7">VDD_DIG_1P2</text>
<text x="136.9" y="50.5">GND3</text>
<text x="68.5" y="57.6">VDD_FM_RXFE_1P3</text>
<text x="136.9" y="55.8">GND4</text>
<text x="136.9" y="59.4">GND5</text>
<text x="68.5" y="62.9">VDD_FM_RXBB_1P3</text>
<text x="68.5" y="71.8">VDD_FM_VCO_1P3</text>
<text x="68.5" y="66.5">VDD_FM_PLL_1P3</text>
<text x="136.9" y="73.6">GND6</text>
<text x="136.9" y="77.2">GND7</text>
<text x="136.9" y="82.5">GND8</text>
<text x="68.5" y="84.3">VDD_BT_RF_1P3</text>
<text x="68.5" y="89.6">VDD_BT_BB_1P3</text>
<text x="136.9" y="86.1">GND9</text>
<text x="68.5" y="93.2">VDD_BT_PLL_1P3</text>
<text x="136.1" y="91.4">GND10</text>
<text x="136.1" y="95">GND11</text>
<text x="68.5" y="98.5">VDD_BT_VCO_1P3</text>
<text x="136.1" y="100.3">GND12</text>
<text x="68.5" y="107.4">VDD_BT_FM_DIG_1P3</text>
<text x="136.1" y="109.2">GND13</text>
<text x="68.5" y="119.8">VDD_WL_2GPA_1P3</text>
<text x="68.5" y="116.3">VDD_WL_BB_1P3</text>
<text x="136.1" y="118.1">GND14</text>
<text x="68.5" y="125.2">VDD_WL_UPC_1P3</text>
<text x="136.1" y="121.6">GND15</text>
<text x="136.1" y="130.5">GND16</text>
<text x="68.5" y="137.6">VDD_WL_2GLNA_1P3</text>
<text x="136.1" y="139.4">GND17</text>
<text x="68.5" y="146.5">VDD_WL_PLL_1P3</text>
<text x="136.1" y="148.3">GND18</text>
<text x="68.5" y="151.8">VDD_WL_LO_1P3</text>
<text x="136.1" y="153.6">GND19</text>
<text x="68.5" y="160.7">VDD_WL_2GPA_3P0</text>
<text x="68.5" y="164.3">VDD_BT_DA_3P0</text>
</g>
<g font-size="1.3">
<text x="30.8" y="1.3">5</text>
<text x="88.9" y="1.3">4</text>
<text x="146.9" y="1.3">3</text>
<text x="205" y="1.3">2</text>
<text x="263.1" y="1.3">1</text>
<text x=".5" y="28.4">D</text>
<text x="292.6" y="28.4">D</text>
<text x=".5" y="79.5">C</text>
<text x="292.6" y="79.5">C</text>
<text x=".5" y="130.6">B</text>
<text x="292.6" y="130.6">B</text>
<text x=".5" y="181.7">A</text>
<text x="292.6" y="181.7">A</text>
<text x="30.8" y="207.4">5</text>
<text x="88.9" y="207.4">4</text>
<text x="146.9" y="207.4">3</text>
<text x="205" y="207.4">2</text>
<text x="263.1" y="207.4">1</text>
</g>
</svg>
